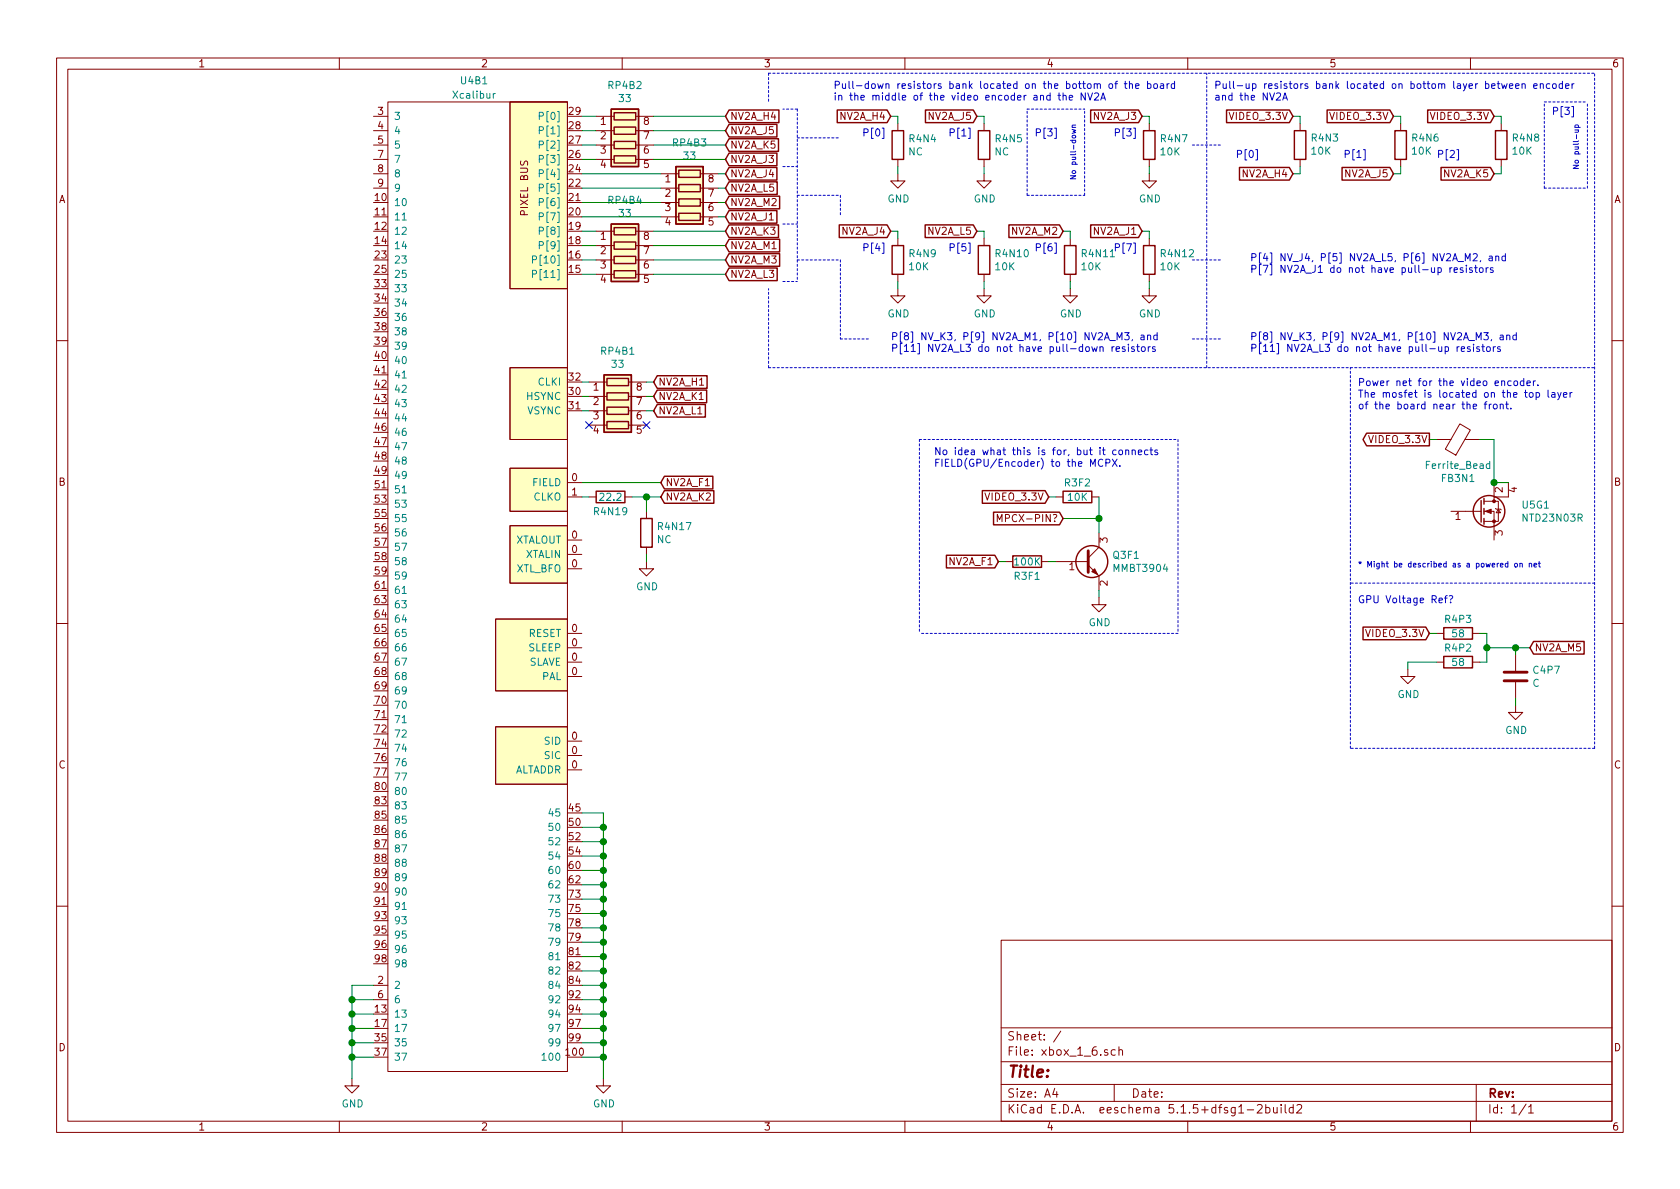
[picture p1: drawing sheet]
<svg xmlns="http://www.w3.org/2000/svg" width="297mm" height="210mm" viewBox="0 0 297 210" stroke-linecap="round" stroke-linejoin="round" font-family="sans-serif">
<g fill="none" stroke="#840000" stroke-width=".18">
<path d="M10 10.3h277v189.9h-277zM12 12.2h273v186.1h-273zM60 10.3v1.9M68.6 18h31.7v171.5h-31.7zM90.2 18h10.1v33h-10.1zM110 10.3v1.9M160 10.3v1.9M210 10.3v1.9M260 10.3v1.9M66 20.6h2.6M66 23.1h2.6M66 25.6h2.6"/>
<path d="M66 28.2h2.6M66 30.7h2.6M66 33.3h2.6M105.4 20.6h3.2M105.4 23.1h3.2M105.4 25.6h3.2M105.4 28.2h3.2M112.4 20.6h3.2M112.4 23.1h3.2M112.4 25.6h3.2M112.4 28.2h3.2M116.8 30.7h3.2"/>
<path d="M116.8 33.3h3.2M116.8 35.8h3.2M116.8 38.3h3.2M123.8 30.7h3.2M123.8 33.3h3.2M123.8 35.8h3.2M123.8 38.3h3.2M158.7 30.7v1.3h1.3l-1.3 1.3-1.2-1.3h1.2M158.7 21.8v1.3M158.7 28.2v1.3M174 30.7v1.3h1.3l-1.3 1.3-1.3-1.3h1.3M174 21.8v1.3"/>
<path d="M174 28.2v1.3M203.2 30.7v1.3h1.3l-1.3 1.3-1.3-1.3h1.3M203.2 21.8v1.3M203.2 28.2v1.3M229.9 21.8v1.3M229.9 28.2v1.3M247.6 21.8v1.3M247.6 28.2v1.3M265.4 21.8v1.3M265.4 28.2v1.3M105.4 40.9h3.2M105.4 43.4h3.2"/>
<path d="M105.4 46h3.2M105.4 48.5h3.2M112.4 40.9h3.2M112.4 43.4h3.2M112.4 46h3.2M112.4 48.5h3.2M158.7 51v1.3h1.3l-1.3 1.3-1.2-1.3h1.2M158.7 42.2v1.2M158.7 48.5v1.3M174 51v1.3h1.3l-1.3 1.3-1.3-1.3h1.3M174 42.2v1.2M174 48.5v1.3"/>
<path d="M189.2 51v1.3h1.3l-1.3 1.3-1.2-1.3h1.2M189.2 42.2v1.2M189.2 48.5v1.3M203.2 51v1.3h1.3l-1.3 1.3-1.3-1.3h1.3M203.2 42.2v1.2M203.2 48.5v1.3M10 60.2h2M90.2 65h10.1v12.7h-10.1zM104.1 67.6h3.2M104.1 70.1h3.2M104.1 72.6h3.2M104.1 75.2h3.2"/>
<path d="M111.1 67.6h3.2M111.1 70.1h3.2M111.1 72.6h3.2M111.1 75.2h3.2M254 77.7h2.5M258.1 74.9l1.9 1.1-2.6 4.5-1.9-1.1zM259 77.7h2.6M285 60.2h2M90.2 93h10.1v10.1h-10.1zM90.2 82.8h10.1v7.6h-10.1zM100.3 85.3h2.6M100.3 98h2.6"/>
<path d="M100.3 95.5h2.6M100.3 87.9h2.6M104.1 87.9h1.3M110.5 87.9h1.3M114.3 99.3v1.3h1.3l-1.3 1.2-1.3-1.2h1.3M114.3 90.4v1.3M114.3 96.8v1.2M176.3 92.2v-1.2l.4 .9 .5-.9v1.2M177.8 99.3h1.3M184.1 99.3h1.3M186.7 87.9h1.3M186.7 99.3h5.7"/>
<path d="M192.4 99.9l1.9 1.9v2.6M193 87.9h1.3M194.3 94.2v2.6l-1.9 1.9M256.5 90.4h5.4M262.4 90.4h1.8v5.1M262.4 88.6h2.5v3.6h-2.5M264.2 85.3v2.6M264.4 89.9l.1 .1h.8l.1 .2M264.9 90l.4 .7h-.8zM266.7 85.3v2.6h-2.5v.7M10 110.3h2M87.6 109.5h12.7v12.7h-12.7z"/>
<path d="M100.3 117.1h2.6M100.3 112h2.6M100.3 119.6h2.6M100.3 114.5h2.6M100.3 100.6h2.6M194.3 105.7v1.2h1.3l-1.3 1.3-1.3-1.3h1.3M248.9 118.4v1.2h1.3l-1.3 1.3-1.3-1.3h1.3M254 117.1h1.3M254 112h1.3M260.3 117.1h1.3M260.3 112h1.3M268 115.8v2.8"/>
<path d="M285 110.3h2M87.6 128.5h12.7v10.2h-12.7zM100.3 136.1h2.6M100.3 133.6h2.6M100.3 131.1h2.6M268 124.7v1.3h1.2l-1.2 1.2-1.3-1.2h1.3M268 120.6v2.8M10 160.2h2M66 174.2h2.6M66 176.8h2.6M177 166.3h108v32h-108zM285 160.2h2"/>
<path d="M60 198.3v1.9M62.2 190.7v1.3h1.3l-1.3 1.3-1.2-1.3h1.2M106.7 190.7v1.3h1.2l-1.2 1.3-1.3-1.3h1.3M110 198.3v1.9M160 198.3v1.9M177 194.8h108M177 191.8h108M177 187.8h108M177 181.8h108M186.5 192.5l-.4 1h1M186.8 193v1M187.6 182.3l-1.3 2"/>
<path d="M197 191.8v3M197.2 185.7l-.4-.1-.3 .3v.6l.3 .1 .4-.1M197.8 185.7l.2-.1 .4 .1 .1 .9M197.8 185.1v1.5M210 198.3v1.9M220.5 196.3h1.2M222.3 195.5l.2-.2h.4l.3 .5-1 1h1M223.8 195.9l.4-.1 .3 .3v.6l-.3 .1-.4-.1M223.8 195.3v1.5M225.2 195.8v.9l.4 .1 .2-.1M225.8 195.8v1M226.5 195.3v.2"/>
<path d="M226.5 195.8v1M227.2 195.3v1.3l.3 .2M228.7 195.9l-.5-.1-.3 .3 .1 .6 .2 .1 .5-.1M228.7 195.3v1.5M229.3 195.5l.2-.2h.4l.2 .2v.3v.2l-.9 .8h.9M260 198.3v1.9M261 191.8v6.5M269.8 195.2l-1.2 2M270.3 195.8l.4-.5v1.5M270.3 196.8h.8"/>
</g>
<g fill="none" stroke="#840000" stroke-width=".25">
<path d="M108.1 19.3h4.8v10.2h-4.8zM108.6 19.9h3.8v1.3h-3.8zM128.9 19.5h8.8v2.2h-8.8l-.6-1.1zM148 19.5h8.8l.7 1.1-.7 1.1h-8.8zM163.6 19.5h8.5l.6 1.1-.6 1.1h-8.5zM192.8 19.5h8.5l.6 1.1-.6 1.1h-8.5zM216.9 19.5h11.1l.6 1.1-.6 1.1h-11.1zM234.6 19.5h11.1l.7 1.1-.7 1.1h-11.1zM252.4 19.5h11.1l.7 1.1-.7 1.1h-11.1zM108.1 39.6h4.8v10.2h-4.8zM108.6 22.5h3.8v1.2h-3.8zM108.6 25h3.8v1.3h-3.8z"/>
<path d="M108.6 27.6h3.8v1.2h-3.8zM119.5 29.5h4.8v10.1h-4.8zM120 30.1h3.8v1.3h-3.8zM120 32.6h3.8v1.3h-3.8zM120 35.2h3.8v1.2h-3.8zM120 37.7h3.8v1.3h-3.8zM128.9 22h8.5v2.2h-8.5l-.6-1.1zM128.9 39.8h8.7v2.2h-8.7l-.6-1.1zM128.9 24.5h8.7v2.3h-8.7l-.6-1.2zM128.9 27.1h8.5v2.2h-8.5l-.6-1.1zM128.9 29.6h8.5v2.2h-8.5l-.6-1.1zM128.9 32.2h8.5v2.2h-8.5l-.6-1.1z"/>
<path d="M128.9 34.7h8.9v2.2h-8.9l-.6-1.1zM128.9 37.2h8.5v2.3h-8.5l-.6-1.2zM148.4 39.8h8.4l.7 1.1-.7 1.1h-8.4zM157.7 23.1h2.1v5.1h-2.1zM163.6 39.8h8.5l.6 1.1-.6 1.1h-8.5zM173 23.1h2v5.1h-2zM178.4 39.8h8.9l.7 1.1-.7 1.1h-8.9zM192.8 39.8h8.5l.6 1.1-.6 1.1h-8.5zM202.2 23.1h2v5.1h-2zM219.2 29.6h8.8l.6 1.1-.6 1.1h-8.8zM228.9 23.1h2v5.1h-2zM237.3 29.6h8.4l.7 1.1-.7 1.1h-8.4z"/>
<path d="M246.6 23.1h2.1v5.1h-2.1zM254.8 29.6h8.7l.7 1.1-.7 1.1h-8.7zM264.4 23.1h2v5.1h-2zM108.6 40.3h3.8v1.2h-3.8zM108.6 42.8h3.8v1.3h-3.8zM108.6 45.3h3.8v1.3h-3.8zM108.6 47.9h3.8v1.2h-3.8zM128.9 47.4h8.5v2.2h-8.5l-.6-1.1zM128.9 44.9h8.9v2.2h-8.9l-.6-1.1zM128.9 42.3h8.9v2.2h-8.9l-.6-1.1zM157.7 43.4h2.1v5.1h-2.1zM173 43.4h2v5.1h-2z"/>
<path d="M188.2 43.4h2v5.1h-2zM202.2 43.4h2v5.1h-2zM106.8 66.3h4.8v10.1h-4.8zM107.3 66.9h3.8v1.3h-3.8zM107.3 69.5h3.8v1.2h-3.8zM107.3 72h3.8v1.3h-3.8zM107.3 74.5h3.8v1.3h-3.8zM116.2 71.5h8.5v2.3h-8.5l-.6-1.2zM116.2 69h8.7v2.2h-8.7l-.6-1.1zM116.2 66.4h8.8v2.3h-8.8l-.6-1.1zM241.6 76.6h11.1v2.2h-11.1l-.6-1.1zM105.4 86.9h5.1v2h-5.1z"/>
<path d="M113.3 91.7h2v5.1h-2zM117.5 84.2h8.5v2.3h-8.5l-.7-1.2zM117.5 86.8h8.7v2.2h-8.7l-.7-1.1zM167.3 98.2h8.6l.6 1.1-.6 1.1h-8.6zM173.7 86.8h11.1l.6 1.1-.6 1.1h-11.1zM175.7 90.6h11.6l.7 1.1-.7 1.1h-11.6zM179.1 98.3h5v2h-5zM188 86.9h5v2h-5zM261.9 88.5v3.8M262.4 88.1v1M262.4 89.9v1M262.4 91.7v1"/>
<path d="M241 110.9h11.1l.6 1.1-.6 1.1h-11.1zM255.3 116.1h5v2h-5zM255.3 111h5v2h-5zM271.1 113.4h9v2.3h-9l-.6-1.2z"/>
<circle cx="193" cy="99.3" r="2.82"/>
<circle cx="263.3" cy="90.4" r="2.79"/>
</g>
<path d="M192.4 97.4v3.8M265.9 118.9h4.1M265.9 120.4h4.1" fill="none" stroke="#840000" stroke-width=".51"/>
<g fill="#ffffc2" stroke="#ffffc2" stroke-width=".18">
<path d="M87.6 109.5h12.7v12.7h-12.7z"/>
<path d="M87.6 128.5h12.7v10.2h-12.7z"/>
<path d="M90.2 93h10.1v10.1h-10.1z"/>
<path d="M90.2 82.8h10.1v7.6h-10.1z"/>
<path d="M90.2 65h10.1v12.7h-10.1z"/>
<path d="M90.2 18h10.1v33h-10.1z"/>
<path d="M106.8 66.3h4.8v10.1h-4.8z"/>
<path d="M108.1 19.3h4.8v10.2h-4.8z"/>
<path d="M119.5 29.5h4.8v10.1h-4.8z"/>
<path d="M108.1 39.6h4.8v10.2h-4.8z"/>
</g>
<g fill="none" stroke="#008484" stroke-width=".18">
<path d="M87.6 16.5l-.4 .3M95.4 38.3l.6-.1 .1-.1-.1-.3-.2-.2h-.4v1.3M95.4 35.8l.6-.1 .1-.2-.1-.3-.2-.1h-.4v1.3M95.4 33.2h.6l.1-.2-.1-.3-.2-.1h-.4v1.2M95.4 30.7l.6-.1 .1-.2-.1-.3-.2-.1h-.4v1.3M95.4 28.1h.6l.1-.2-.1-.3-.2-.1h-.4v1.2M95.4 25.6l.6-.1 .1-.1-.1-.3-.2-.2h-.4v1.3M95.4 23.1l.6-.1 .1-.2-.1-.3-.2-.1h-.4v1.3M95.4 20.5h.6l.1-.2-.1-.3-.2-.1h-.4v1.2M94.2 48.5l.6-.1v-.5l-.2-.1h-.4v1.3M94.2 45.9l.6-.1v-.4l-.2-.1h-.4v1.2M95.4 43.4l.6-.1 .1-.2-.1-.3-.2-.1h-.4v1.3"/>
<path d="M95.4 40.8h.6l.1-.2-.1-.3-.2-.1h-.4v1.2M263.4 82.1l-.4-.1-.2 .2 .1 .6h.5M263.4 81.6v1.2M95.8 186.6l.4-.4v1.3M95.8 187.5h.8"/>
</g>
<g fill="#840000" stroke="#840000" stroke-width=".18">
<path d="M262.6 90.4l1.1-.4v.8z"/>
<path d="M193 101.1l.5-.5 .6 1z"/>
<circle cx="264.2" cy="92.2" r=".25"/>
<circle cx="264.2" cy="88.6" r=".25"/>
</g>
<g fill="none" stroke="#0000c2" stroke-width=".18" stroke-dasharray=".4 .4">
<path d="M135.9 12.9h146M135.9 12.9v5.1M141 19.3v30.5M141 19.3h-2.6M181.6 19.3h10.2M273 18h7.7M138.4 29.5h2.6M138.4 39.6h2.6M141 34.5h7.6M141 24.4h7.6M148.6 34.5v3.8M181.6 34.5h10.2"/>
<path d="M181.6 34.5v-15.2M191.8 34.5v-15.2M210.8 25.6h5.1M273 33.3v-15.3M273 33.3h7.7M280.7 33.3v-15.3M138.4 49.8h2.6M141 46h7.6M148.6 59.9h5.1M148.6 46v13.9M210.8 59.9h5.1M210.8 46h5.1"/>
<path d="M135.9 65h146M135.9 65v-14M162.6 77.7v34.3M162.6 77.7h45.7M208.3 77.7v34.3M213.4 65v-52.1M208.3 112h-45.7M281.9 103.1h-43.1M238.8 132.3v-67.3M281.9 132.3v-119.4M281.9 132.3h-43.1"/>
</g>
<g fill="none" stroke="#008400" stroke-width=".18">
<path d="M102.9 20.6h2.5M102.9 23.1h2.5M102.9 38.3h13.9M102.9 35.8h13.9M102.9 33.3h13.9M102.9 25.6h2.5M102.9 28.2h2.5M102.9 30.7h13.9M115.6 20.6h12.7M115.6 23.1h12.7M115.6 25.6h12.7M115.6 28.2h12.7"/>
<path d="M127 38.3h1.3M127 35.8h1.3M127 33.3h1.3M127 30.7h1.3M157.5 20.6h1.2v1.2M158.7 29.5v1.2M172.7 20.6h1.3v1.2M174 29.5v1.2M201.9 20.6h1.3v1.2M203.2 29.5v1.2M228.6 20.6h1.3v1.2M229.9 29.5v1.2h-1.3"/>
<path d="M246.4 20.6h1.2v1.2M247.6 29.5v1.2h-1.2M264.2 20.6h1.2v1.2M265.4 29.5v1.2h-1.2M102.9 40.9h2.5M102.9 46h2.5M102.9 43.4h2.5M102.9 48.5h2.5M115.6 40.9h12.7M115.6 46h12.7M115.6 43.4h12.7M115.6 48.5h12.7"/>
<path d="M157.5 40.9h1.2v1.3M158.7 49.8v1.2M172.7 40.9h1.3v1.3M174 49.8v1.2M188 40.9h1.2v1.3M189.2 49.8v1.2M201.9 40.9h1.3v1.3M203.2 49.8v1.2M102.9 72.6h1.2M102.9 70.1h1.2M102.9 67.6h1.2M114.3 72.6h1.3"/>
<path d="M114.3 70.1h1.3M114.3 67.6h1.3M252.7 77.7h1.3M261.6 77.7h2.6v7.6h2.5M102.9 85.3h13.9M102.9 87.9h1.2M111.8 87.9h5M114.3 87.9v2.5M114.3 98v1.3M176.5 99.3h1.3M185.4 87.9h1.3M185.4 99.3h1.3"/>
<path d="M188 91.7h6.3M194.3 87.9v6.3M194.3 104.4v1.3M252.7 112h1.3M254 117.1h-5.1v1.3M261.6 112h1.3v5.1h-1.3M262.9 114.5h7.6M268 114.5v1.3M268 123.4v1.3M102.9 143.8h3.8v46.9M102.9 148.8h3.8M102.9 146.3h3.8"/>
<path d="M102.9 159h3.8M102.9 156.5h3.8M102.9 153.9h3.8M102.9 151.4h3.8M62.2 176.8h3.8M62.2 179.3h3.8M66 174.2h-3.8v16.5M102.9 176.8h3.8M102.9 179.3h3.8M102.9 164.1h3.8M102.9 161.5h3.8M102.9 166.6h3.8"/>
<path d="M102.9 169.2h3.8M102.9 171.7h3.8M102.9 174.2h3.8M62.2 181.9h3.8M62.2 184.4h3.8M62.2 186.9h3.8M102.9 181.9h3.8M102.9 184.4h3.8M102.9 186.9h3.8"/>
</g>
<g fill="none" stroke="#0000c2" stroke-width=".18">
<path d="M187 16.9h.5M187.2 16.4v1.1l.3 .2M188 17l.1-.1h.3l.1 .8M188 16.4v1.3M189.1 17.3l.6-.1-.1-.3h-.4l-.1 .1v.6h.5M191.9 16.4v1.3l-.7-1.3v1.3M192.3 16.4l.4 1.3 .5-1.3M193.5 16.6l.5-.2 .3 .4-.8 .9h.8M194 15l.2-.2 .3 .1 .1 .7M194.6 17.7l.4-1.3 .5 1.3M194.7 17.3h.7M196.2 14.9l.3-.1 .2 .1-.1 .7h-.3l-.2-.2z"/>
<path d="M197.1 14.8h.5M197.6 14.4l-.3 .1v1.1M198.8 14.8h.5M199 14.4v1.1l.3 .1M199.7 14.9l.2-.1 .3 .1v.7M199.7 14.4v1.2M200.8 15.2l.6-.1-.1-.2-.3-.1-.2 .2v.6h.5M202.9 14.9l.4-.1 .2 .2-.1 .6h-.5M202.9 14.4v1.2M204 14.9l.2-.1 .3 .1 .1 .1-.1 .6h-.3l-.2-.1zM205.2 14.9h.5v.7M205.7 15.1l-.4 .1-.2 .1 .2 .3h.4"/>
<path d="M206.3 14.8v.8M206.7 14.8l-.4 .2M207.7 14.9l-.4-.1-.2 .2 .1 .6h.5M207.7 14.4v1.2M225.7 16.6l.5-.2 .2 .4v.2l-.8 .7h.8M226.8 17.7l.4-1.3 .4 1.3M226.9 17.3h.6M264.7 14.8h.5M264.9 14.4v1.1l.3 .1M265.5 14.8l.2 .8 .3-.6 .2 .6 .3-.8M266.9 15.2l.6-.1-.1-.2-.3-.1-.2 .2 .1 .6h.4M268 15.2l.6-.1-.1-.2-.4-.1-.1 .2v.6h.5"/>
<path d="M269.1 14.9l.2-.1 .3 .1 .1 .7M269.1 14.8v.8M271.2 15.2l.6-.1-.1-.2-.4-.1-.1 .2v.6h.5M272.3 14.9l.2-.1 .3 .1 .1 .7M272.3 14.8v.8M274 14.9l-.3-.1-.3 .2 .1 .6h.5M274.6 14.9l.3-.1 .2 .1v.7h-.3l-.3-.2zM276.3 14.9l-.4-.1-.2 .2 .1 .6h.5M276.3 14.4v1.2M276.8 15.2l.6-.1-.1-.2-.3-.1-.2 .2 .1 .6h.4M277.9 18.8h.3v1.9h-.3M278 14.8v.8"/>
<path d="M278.3 14.8l-.3 .2M156 22.7h.3v1.8h-.3M171.2 22.7h.3v1.8h-.3M186.5 22.7h.3v1.8h-.3M189.3 31.1h.9l-.9 .5h.9M189.7 30.2h.3l.2 .3-.2 .2h-.3l-.1-.2zM200.4 22.7h.3v1.8h-.3M222 26.5h.3v1.8h-.3M241.1 26.5h.3v1.8h-.3M257.6 26.5h.3v1.8h-.3M278.2 29.2h.9l-.9 .6h.9M278.5 28.4l.4-.1 .2 .4-.2 .1h-.3l-.1-.1z"/>
<path d="M156 43h.3v1.8h-.3M171.2 43h.3v1.8h-.3M186.5 43h.3v1.8h-.3M198.9 58.8h.7l-.4 .5 .4 .1v.5l-.2 .2-.5-.1M200.4 43h.3v1.8h-.3M201.8 59.3h.4l.1 .8M202.3 59.6h-.4l-.2 .2 .1 .2h.5M202.9 59.4l.2-.1h.3l.1 .8M202.9 59.3v.8M204.6 59.3h-.4l-.2 .2 .1 .5h.5M204.6 58.8v1.3M256.4 47.3v.9"/>
<path d="M256.7 47.3l-.3 .3M257.1 47.7l.6-.1-.1-.2-.3-.1-.2 .2v.6h.5M258.6 47.4l-.2-.1-.2 .2v.2l.4 .1v.3h-.4M259.1 46.1v-1.2l.4 .9 .4-.9v1.2M259.3 46.9v.1M259.3 47.3v.9M260.3 47.4l-.3-.1-.2 .2 .1 .2 .4 .1v.3h-.5M260.5 45l.5-.1 .2 .3-.1 .2-.7 .7h.8M260.7 47.3h.5M260.9 46.9v1.1l.3 .2M261.6 47.5l.2-.2 .4 .2v.4l-.1 .2-.3 .1-.2-.1zM261.8 46.1l-.1 .2"/>
<path d="M262.4 58.8h.7l-.4 .5 .4 .1v.5l-.2 .2-.5-.1M262.8 47.3v.9M263.1 47.3l-.3 .3M263.3 45.3h.5l.1 .8M263.9 45.6h-.5l-.2 .2 .1 .3h.6M264 47.4l-.3-.1-.2 .2 .1 .2 .4 .1v.3h-.5M264.5 45.4l.1-.1h.3l.1 .8M264.5 45.3v.8M265.3 59.3h.4l.1 .8M265.8 59.6h-.4l-.2 .2 .1 .2h.5M266.2 45.3h-.4l-.2 .2 .1 .6h.5M266.2 44.9v1.2"/>
<path d="M266.4 59.4l.2-.1h.3l.1 .8M266.4 59.3v.8M268.1 59.3h-.4l-.2 .2 .1 .5h.5M268.1 58.8v1.3M196.6 61.3v.8M197 61.3l-.3 .1-.1 .1M197.3 79.6h-.3l-.3 .2 .1 .6h.5M197.3 61.7l.6-.1v-.2l-.4-.1-.2 .2 .1 .6h.5M197.5 60.1v-1.3l.4 .9 .5-.9v1.3M197.9 79.6h.3l.2 .1v.7h-.3l-.3-.2zM198.9 61.4l-.3-.1-.2 .2 .1 .2 .4 .1v.3h-.5M199 79.7l.2-.1h.3l.1 .8"/>
<path d="M199 79.6v.8M199.5 60.9v.1M199.5 61.3v.8M200.2 79.7l.2-.1h.3v.8M200.2 79.6v.8M200.2 60l-.1 .3M200.5 61.4l-.3-.1-.1 .2v.2l.4 .1v.3h-.4M201 61.3h.4M201.1 60.9v1.1l.3 .1M201.3 80l.6-.1-.1-.3h-.4l-.1 .2v.6h.5M201.9 61.4l.3-.1 .3 .2-.1 .6h-.3l-.3-.2zM203 79.6h-.4l-.2 .2 .1 .6h.5"/>
<path d="M203 61.3v.8M203.3 79.6h.5M203.4 61.3l-.4 .2M203.5 79.1v1.1l.3 .2M204.2 61.4l-.3-.1-.1 .2v.2l.4 .1v.3h-.4M204.6 79.6h-.3l-.1 .2v.1l.4 .2v.3h-.4M257.6 61.3v.8M258 61.3l-.4 .2M258.4 61.7l.6-.1-.1-.2-.4-.1-.1 .2v.6h.5M259.9 61.4l-.3-.1-.2 .2 .1 .2 .4 .1v.3h-.5M260.5 61.3v.8M261 60.1v-1.3l.4 .9 .5-.9v1.3"/>
<path d="M261.6 61.4l-.3-.1-.2 .2v.2l.5 .1v.3h-.5M262 61.3h.5M262.2 60.9v1.1l.3 .1M262.4 71.5h.5M262.9 71l-.3 .2v1.1M262.9 61.4l.3-.1 .2 .1 .1 .5-.1 .2h-.3l-.2-.1zM263.3 71.5v.8M263.7 71.5l-.4 .2M263.7 60l-.1 .3M264 61.3v.8M264.2 71.5h.3l.2 .2-.1 .6h-.3l-.3-.2zM264.4 61.3l-.4 .2"/>
<path d="M265.3 71.6l.1-.1h.3l.1 .8M265.3 61.4l-.4-.1-.1 .2v.2l.5 .1v.3h-.5M265.3 71.5v.8M266.2 71.5h.5M266.4 71v1.1l.3 .2M267.1 72.2v.1M267.2 67.4h-.4l-.2 .2 .1 .5h.5M267.8 67.4h.3l.2 .1-.1 .6-.3 .1-.2-.2zM269.4 67.4h-.3l-.3 .2 .1 .5h.5M269.4 66.9v1.3M270 67.8l.6-.1-.1-.3h-.3l-.2 .1v.6h.5M270.5 69.5l.3-.1 .3 .2-.2 .6-.3 .1-.2-.3z"/>
<path d="M271.1 67.4v.8M271.5 67.4l-.4 .2M271.6 69.5l.4-.1 .2 .2-.1 .6h-.5M271.6 69.4v1.3M271.9 68.1v.1M273.7 69v1.1l.2 .2M274.4 69.5h.5v.8M274.9 69.7l-.4 .1-.2 .1 .2 .4 .4-.1M275.4 69.4l.3 .9M276 69.4l-.4 1.2-.2 .1M276.4 69.8l.6-.1v-.2l-.4-.1-.2 .2 .1 .6h.5M277.6 69.4v.9"/>
<path d="M278 69.4l-.3 .1-.1 .1M195 81.3a.6 .6 0 0 0-.9 .5 .6 .6 0 0 0 .6 .7l.3-.2M195.5 81.9l.6-.1 .1-.5-.2-.1h-.5v1.3M196.7 81.2l.8 1.3M197.5 81.2l-.8 1.3M198 82.3v.2M266.6 99.7l-.3-.1-.2 .2 .1 .4h.4M266.6 99.3v1M267.8 99.7l.3-.1 .2 .2v.3l-.2 .2-.2-.1-.1-.1zM268.7 99.7h.4l.1 .6M268.7 99.6v.7M270.4 99.7h.4v.6"/>
<path d="M270.4 99.6v.7M271.2 99.9l.5-.1v-.1l-.3-.1-.2 .1 .1 .5h.4M272 99.6h.4M272.1 99.3v.8l.3 .2M255.4 105.8h.5M255.9 105.3l-.3 .2v1.1M256.2 105.4l.5-.1 .1 .2-.3 .6M256.5 106.5v.1"/>
</g>
<g fill="#008400" stroke="#008400" stroke-width=".25">
<circle cx="106.7" cy="176.8" r=".51"/>
<circle cx="106.7" cy="161.5" r=".51"/>
<circle cx="106.7" cy="151.4" r=".51"/>
<circle cx="106.7" cy="174.2" r=".51"/>
<circle cx="106.7" cy="153.9" r=".51"/>
<circle cx="106.7" cy="171.7" r=".51"/>
<circle cx="106.7" cy="156.5" r=".51"/>
<circle cx="114.3" cy="87.9" r=".51"/>
<circle cx="106.7" cy="169.2" r=".51"/>
<circle cx="106.7" cy="166.6" r=".51"/>
<circle cx="106.7" cy="159" r=".51"/>
<circle cx="106.7" cy="164.1" r=".51"/>
<circle cx="62.2" cy="176.8" r=".51"/>
<circle cx="262.9" cy="114.5" r=".51"/>
<circle cx="268" cy="114.5" r=".51"/>
<circle cx="106.7" cy="186.9" r=".51"/>
<circle cx="106.7" cy="184.4" r=".51"/>
<circle cx="62.2" cy="186.9" r=".51"/>
<circle cx="106.7" cy="181.9" r=".51"/>
<circle cx="62.2" cy="184.4" r=".51"/>
<circle cx="62.2" cy="179.3" r=".51"/>
<circle cx="62.2" cy="181.9" r=".51"/>
<circle cx="194.3" cy="91.7" r=".51"/>
<circle cx="264.2" cy="85.3" r=".51"/>
<circle cx="106.7" cy="146.3" r=".51"/>
<circle cx="106.7" cy="179.3" r=".51"/>
<circle cx="106.7" cy="148.8" r=".51"/>
</g>
<path d="M103.5 74.6l1.2 1.2M104.7 74.6l-1.2 1.2M113.7 74.6l1.2 1.2M114.9 74.6l-1.2 1.2" fill="none" stroke="#000084" stroke-width=".18"/>
<text font-size="2.8" fill="#840000" x="178" y="190.5">Title:</text>
<g font-size="2.1" fill="#840000">
<text x="178" y="184">Sheet: /</text>
<text x="178" y="186.7">File: xbox_1_6.sch</text>
<text x="178" y="196.9">KiCad E.D.A. eeschema 5.1.5+dfsg1-2build2</text>
<text x="178" y="194.1">Size: A4</text>
<text x="200" y="194.1">Date:</text>
<text x="263" y="194.1">Rev:</text>
<text x="263" y="196.9">Id: 1/1</text>
</g>
<g font-size="1.8" fill="#840000">
<text x="35" y="11.9">1</text>
<text x="85" y="11.9">2</text>
<text x="135" y="11.9">3</text>
<text x="185" y="11.9">4</text>
<text x="235" y="11.9">5</text>
<text x="285" y="11.9">6</text>
<text x="66.8" y="20.3">3</text>
<text x="66.8" y="22.9">4</text>
<text x="100.6" y="22.9">28</text>
<text x="100.6" y="20.3">29</text>
<text x="106.2" y="22.1">1</text>
<text x="113.8" y="22.1">8</text>
<text x="129.1" y="23.7">NV2A_J5</text>
<text x="129.1" y="21.2">NV2A_H4</text>
<text x="148.7" y="21.2">NV2A_H4</text>
<text x="164.3" y="21.2">NV2A_J5</text>
<text x="193.5" y="21.2">NV2A_J3</text>
<text x="217.7" y="21.2">VIDEO_3.3V</text>
<text x="235.5" y="21.2">VIDEO_3.3V</text>
<text x="253.2" y="21.2">VIDEO_3.3V</text>
<text x="66.8" y="25.4">5</text>
<text x="66.8" y="27.9">7</text>
<text x="100.6" y="27.9">26</text>
<text x="100.6" y="25.4">27</text>
<text x="106.2" y="24.6">2</text>
<text x="106.2" y="27.2">3</text>
<text x="106.2" y="29.7">4</text>
<text x="113.8" y="29.7">5</text>
<text x="113.8" y="27.2">6</text>
<text x="113.8" y="24.6">7</text>
<text x="129.1" y="26.3">NV2A_K5</text>
<text x="129.1" y="28.8">NV2A_J3</text>
<text x="10.4" y="35.9">A</text>
<text x="66.3" y="35.6">10</text>
<text x="66.8" y="30.5">8</text>
<text x="66.8" y="33">9</text>
<text x="100.6" y="35.6">21</text>
<text x="100.6" y="33">22</text>
<text x="100.6" y="30.5">24</text>
<text x="117.6" y="32.3">1</text>
<text x="117.6" y="34.8">2</text>
<text x="125.2" y="34.8">7</text>
<text x="125.2" y="32.3">8</text>
<text x="129.1" y="31.4">NV2A_J4</text>
<text x="129.1" y="33.9">NV2A_L5</text>
<text x="219.9" y="31.4">NV2A_H4</text>
<text x="237.9" y="31.4">NV2A_J5</text>
<text x="255.4" y="31.4">NV2A_K5</text>
<text x="285.4" y="35.9">A</text>
<text x="66.3" y="38.1">11</text>
<text x="66.3" y="40.6">12</text>
<text x="93.4" y="37.9" transform="rotate(-90 93.4 37.9)">PIXEL BUS</text>
<text x="100.6" y="40.6">19</text>
<text x="100.6" y="38.1">20</text>
<text x="117.6" y="37.3">3</text>
<text x="117.6" y="39.9">4</text>
<text x="125.2" y="39.9">5</text>
<text x="125.2" y="37.3">6</text>
<text x="129.1" y="41.5">NV2A_K3</text>
<text x="129.1" y="36.4">NV2A_M2</text>
<text x="129.1" y="39">NV2A_J1</text>
<text x="149" y="41.5">NV2A_J4</text>
<text x="164.2" y="41.5">NV2A_L5</text>
<text x="179" y="41.5">NV2A_M2</text>
<text x="193.5" y="41.5">NV2A_J1</text>
<text x="66.3" y="43.2">14</text>
<text x="66.3" y="45.7">23</text>
<text x="100.6" y="45.7">16</text>
<text x="100.6" y="43.2">18</text>
<text x="106.2" y="42.4">1</text>
<text x="106.2" y="45">2</text>
<text x="106.2" y="47.5">3</text>
<text x="113.8" y="47.5">6</text>
<text x="113.8" y="45">7</text>
<text x="113.8" y="42.4">8</text>
<text x="129.1" y="46.6">NV2A_M3</text>
<text x="129.1" y="44.1">NV2A_M1</text>
<text x="66.3" y="48.3">25</text>
<text x="66.3" y="50.8">33</text>
<text x="66.3" y="53.3">34</text>
<text x="100.6" y="48.3">15</text>
<text x="106.2" y="50">4</text>
<text x="113.8" y="50">5</text>
<text x="129.1" y="49.1">NV2A_L3</text>
<text x="66.3" y="55.9">36</text>
<text x="66.3" y="58.4">38</text>
<text x="66.3" y="61">39</text>
<text x="66.3" y="63.5">40</text>
<text x="66.3" y="66">41</text>
<text x="66.3" y="68.6">42</text>
<text x="66.3" y="71.1">43</text>
<text x="100.6" y="69.8">30</text>
<text x="100.6" y="67.3">32</text>
<text x="104.9" y="69.1">1</text>
<text x="104.9" y="71.6">2</text>
<text x="112.5" y="71.6">7</text>
<text x="112.5" y="69.1">8</text>
<text x="116.4" y="70.7">NV2A_K1</text>
<text x="116.4" y="68.2">NV2A_H1</text>
<text x="66.3" y="73.7">44</text>
<text x="66.3" y="76.2">46</text>
<text x="100.6" y="72.4">31</text>
<text x="104.9" y="74.2">3</text>
<text x="104.9" y="76.7">4</text>
<text x="112.5" y="76.7">5</text>
<text x="112.5" y="74.2">6</text>
<text x="116.4" y="73.3">NV2A_L1</text>
<text x="66.3" y="78.7">47</text>
<text x="66.3" y="81.3">48</text>
<text x="66.3" y="83.8">49</text>
<text x="242.3" y="78.4">VIDEO_3.3V</text>
<text x="10.4" y="85.9">B</text>
<text x="66.3" y="86.4">51</text>
<text x="66.3" y="88.9">53</text>
<text x="101.1" y="85.1">0</text>
<text x="101.1" y="87.6">1</text>
<text x="117.6" y="86">NV2A_F1</text>
<text x="117.6" y="88.5">NV2A_K2</text>
<text x="174.5" y="88.5">VIDEO_3.3V</text>
<text x="265.7" y="87.1" transform="rotate(-90 265.7 87.1)">2</text>
<text x="268.2" y="87.1" transform="rotate(-90 268.2 87.1)">4</text>
<text x="285.4" y="85.9">B</text>
<text x="66.3" y="91.4">55</text>
<text x="66.3" y="94">56</text>
<text x="101.1" y="95.2">0</text>
<text x="177.4" y="92.3">MPCX-PIN?</text>
<text x="195.8" y="96" transform="rotate(-90 195.8 96)">3</text>
<text x="257.3" y="91.9">1</text>
<text x="265.7" y="94.7" transform="rotate(-90 265.7 94.7)">3</text>
<text x="66.3" y="96.5">57</text>
<text x="66.3" y="99.1">58</text>
<text x="66.3" y="101.6">59</text>
<text x="101.1" y="97.8">0</text>
<text x="101.1" y="100.3">0</text>
<text x="168" y="99.9">NV2A_F1</text>
<text x="189.1" y="100.8">1</text>
<text x="66.3" y="104.1">61</text>
<text x="66.3" y="106.7">63</text>
<text x="195.8" y="103.6" transform="rotate(-90 195.8 103.6)">2</text>
<text x="66.3" y="109.2">64</text>
<text x="66.3" y="111.8">65</text>
<text x="101.1" y="111.8">0</text>
<text x="241.8" y="112.6">VIDEO_3.3V</text>
<text x="66.3" y="114.3">66</text>
<text x="66.3" y="116.8">67</text>
<text x="66.3" y="119.4">68</text>
<text x="101.1" y="119.4">0</text>
<text x="101.1" y="116.8">0</text>
<text x="101.1" y="114.3">0</text>
<text x="271.3" y="115.2">NV2A_M5</text>
<text x="66.3" y="121.9">69</text>
<text x="66.3" y="124.5">70</text>
<text x="66.3" y="127">71</text>
<text x="66.3" y="129.5">72</text>
<text x="101.1" y="130.8">0</text>
<text x="10.4" y="135.9">C</text>
<text x="66.3" y="132.1">74</text>
<text x="66.3" y="134.6">76</text>
<text x="66.3" y="137.2">77</text>
<text x="101.1" y="135.9">0</text>
<text x="101.1" y="133.3">0</text>
<text x="285.4" y="135.9">C</text>
<text x="66.3" y="139.7">80</text>
<text x="66.3" y="142.2">83</text>
<text x="100.6" y="143.5">45</text>
<text x="66.3" y="144.8">85</text>
<text x="66.3" y="147.3">86</text>
<text x="66.3" y="149.9">87</text>
<text x="100.6" y="146">50</text>
<text x="100.6" y="148.6">52</text>
<text x="66.3" y="152.4">88</text>
<text x="66.3" y="154.9">89</text>
<text x="100.6" y="151.1">54</text>
<text x="100.6" y="153.7">60</text>
<text x="66.3" y="157.5">90</text>
<text x="66.3" y="160">91</text>
<text x="100.6" y="156.2">62</text>
<text x="100.6" y="158.7">73</text>
<text x="100.6" y="161.3">75</text>
<text x="66.3" y="162.6">93</text>
<text x="66.3" y="165.1">95</text>
<text x="66.3" y="167.6">96</text>
<text x="100.6" y="163.8">78</text>
<text x="100.6" y="166.4">79</text>
<text x="66.3" y="170.2">98</text>
<text x="66.8" y="174">2</text>
<text x="100.6" y="168.9">81</text>
<text x="100.6" y="171.4">82</text>
<text x="100.6" y="174">84</text>
<text x="66.3" y="179.1">13</text>
<text x="66.8" y="176.5">6</text>
<text x="100.6" y="176.5">92</text>
<text x="100.6" y="179.1">94</text>
<text x="10.4" y="185.9">D</text>
<text x="66.3" y="181.6">17</text>
<text x="66.3" y="184.1">35</text>
<text x="100.6" y="181.6">97</text>
<text x="100.6" y="184.1">99</text>
<text x="285.4" y="185.9">D</text>
<text x="66.3" y="186.7">37</text>
<text x="100.1" y="186.7">100</text>
<text x="35" y="199.9">1</text>
<text x="85" y="199.9">2</text>
<text x="135" y="199.9">3</text>
<text x="185" y="199.9">4</text>
<text x="235" y="199.9">5</text>
<text x="285" y="199.9">6</text>
</g>
<g font-size="1.8" fill="#008484">
<text x="80.3" y="17.4">Xcalibur</text>
<text x="81.6" y="14.9">U4B1</text>
<text x="107.6" y="15.7">RP4B2</text>
<text x="69.6" y="21.2">3</text>
<text x="69.6" y="23.7">4</text>
<text x="96" y="23.7">P[1]</text>
<text x="96" y="21.2">P[0]</text>
<text x="109.5" y="18.1">33</text>
<text x="69.6" y="26.3">5</text>
<text x="69.6" y="28.8">7</text>
<text x="96" y="28.8">P[3]</text>
<text x="96" y="26.3">P[2]</text>
<text x="119.1" y="25.9">RP4B3</text>
<text x="121" y="28.2">33</text>
<text x="160.6" y="27.5">NC</text>
<text x="160.9" y="25.2">R4N4</text>
<text x="175.9" y="27.5">NC</text>
<text x="176.1" y="25.2">R4N5</text>
<text x="205.3" y="27.5">10K</text>
<text x="205.3" y="25.2">R4N7</text>
<text x="231.9" y="27.4">10K</text>
<text x="232" y="25">R4N3</text>
<text x="249.7" y="27.4">10K</text>
<text x="249.8" y="25">R4N6</text>
<text x="267.5" y="27.4">10K</text>
<text x="267.5" y="25">R4N8</text>
<text x="69.6" y="31.4">8</text>
<text x="69.6" y="33.9">9</text>
<text x="96" y="33.9">P[5]</text>
<text x="96" y="31.4">P[4]</text>
<text x="156.9" y="35.8">GND</text>
<text x="172.2" y="35.8">GND</text>
<text x="201.4" y="35.8">GND</text>
<text x="69.6" y="36.4">10</text>
<text x="69.6" y="39">11</text>
<text x="69.6" y="41.5">12</text>
<text x="96" y="41.5">P[8]</text>
<text x="96" y="39">P[7]</text>
<text x="96" y="36.4">P[6]</text>
<text x="107.6" y="36.1">RP4B4</text>
<text x="109.5" y="38.4">33</text>
<text x="69.6" y="44.1">14</text>
<text x="69.6" y="46.6">23</text>
<text x="95" y="46.6">P[10]</text>
<text x="96" y="44.1">P[9]</text>
<text x="160.8" y="47.8">10K</text>
<text x="160.9" y="45.5">R4N9</text>
<text x="176" y="47.8">10K</text>
<text x="176.2" y="45.5">R4N10</text>
<text x="191.3" y="47.8">10K</text>
<text x="191.4" y="45.5">R4N11</text>
<text x="205.3" y="47.8">10K</text>
<text x="205.4" y="45.5">R4N12</text>
<text x="69.6" y="49.1">25</text>
<text x="69.6" y="51.7">33</text>
<text x="95" y="49.1">P[11]</text>
<text x="69.6" y="54.2">34</text>
<text x="69.6" y="56.8">36</text>
<text x="69.6" y="59.3">38</text>
<text x="156.9" y="56.1">GND</text>
<text x="172.2" y="56.1">GND</text>
<text x="187.4" y="56.1">GND</text>
<text x="201.4" y="56.1">GND</text>
<text x="69.6" y="61.8">39</text>
<text x="69.6" y="64.4">40</text>
<text x="106.4" y="62.7">RP4B1</text>
<text x="108.3" y="65">33</text>
<text x="69.6" y="66.9">41</text>
<text x="69.6" y="69.5">42</text>
<text x="93.1" y="70.7">HSYNC</text>
<text x="95.2" y="68.2">CLKI</text>
<text x="69.6" y="72">43</text>
<text x="69.6" y="74.5">44</text>
<text x="69.6" y="77.1">46</text>
<text x="93.2" y="73.3">VSYNC</text>
<text x="69.6" y="79.6">47</text>
<text x="69.6" y="82.2">48</text>
<text x="252.4" y="82.9">Ferrite_Bead</text>
<text x="69.6" y="84.7">49</text>
<text x="69.6" y="87.2">51</text>
<text x="69.6" y="89.8">53</text>
<text x="94.2" y="86">FIELD</text>
<text x="94.3" y="88.5">CLKO</text>
<text x="106.2" y="88.6">22.2</text>
<text x="188.3" y="86">R3F2</text>
<text x="188.9" y="88.6">10K</text>
<text x="255" y="85.2">FB3N1</text>
<text x="269.2" y="89.9">U5G1</text>
<text x="69.6" y="92.3">55</text>
<text x="69.6" y="94.9">56</text>
<text x="105.2" y="91.1">R4N19</text>
<text x="116.5" y="93.7">R4N17</text>
<text x="269.4" y="92.2">NTD23N03R</text>
<text x="69.6" y="97.4">57</text>
<text x="69.6" y="99.9">58</text>
<text x="91" y="96.1">XTALOUT</text>
<text x="91.3" y="101.2">XTL_BFO</text>
<text x="92.9" y="98.7">XTALIN</text>
<text x="116.2" y="96.1">NC</text>
<text x="179.5" y="100">100K</text>
<text x="196.9" y="98.8">Q3F1</text>
<text x="197.1" y="101.1">MMBT3904</text>
<text x="69.6" y="102.5">59</text>
<text x="69.6" y="105">61</text>
<text x="69.6" y="107.6">63</text>
<text x="112.5" y="104.4">GND</text>
<text x="179.5" y="102.5">R3F1</text>
<text x="69.6" y="110.1">64</text>
<text x="69.6" y="112.6">65</text>
<text x="93.4" y="112.6">RESET</text>
<text x="192.5" y="110.7">GND</text>
<text x="255.6" y="110.2">R4P3</text>
<text x="256.8" y="112.7">58</text>
<text x="69.6" y="115.2">66</text>
<text x="69.6" y="117.7">67</text>
<text x="93.4" y="117.7">SLAVE</text>
<text x="93.5" y="115.2">SLEEP</text>
<text x="255.6" y="115.2">R4P2</text>
<text x="256.8" y="117.8">58</text>
<text x="271.2" y="119.1">C4P7</text>
<text x="69.6" y="120.3">68</text>
<text x="69.6" y="122.8">69</text>
<text x="69.6" y="125.3">70</text>
<text x="95.8" y="120.3">PAL</text>
<text x="247.1" y="123.4">GND</text>
<text x="271" y="121.5">C</text>
<text x="69.6" y="127.9">71</text>
<text x="69.6" y="130.4">72</text>
<text x="96.4" y="131.7">SID</text>
<text x="266.1" y="129.8">GND</text>
<text x="69.6" y="133">74</text>
<text x="69.6" y="135.5">76</text>
<text x="90.8" y="136.8">ALTADDR</text>
<text x="96.4" y="134.2">SIC</text>
<text x="69.6" y="138">77</text>
<text x="69.6" y="140.6">80</text>
<text x="69.6" y="143.1">83</text>
<text x="69.6" y="145.7">85</text>
<text x="69.6" y="148.2">86</text>
<text x="97.4" y="144.4">45</text>
<text x="97.4" y="146.9">50</text>
<text x="97.4" y="149.5">52</text>
<text x="69.6" y="150.7">87</text>
<text x="69.6" y="153.3">88</text>
<text x="69.6" y="155.8">89</text>
<text x="97.4" y="152">54</text>
<text x="97.4" y="154.6">60</text>
<text x="69.6" y="158.4">90</text>
<text x="69.6" y="160.9">91</text>
<text x="97.4" y="157.1">62</text>
<text x="97.4" y="159.6">73</text>
<text x="69.6" y="163.4">93</text>
<text x="69.6" y="166">95</text>
<text x="97.4" y="162.2">75</text>
<text x="97.4" y="164.7">78</text>
<text x="97.4" y="167.3">79</text>
<text x="69.6" y="168.5">96</text>
<text x="69.6" y="171.1">98</text>
<text x="97.4" y="169.8">81</text>
<text x="97.4" y="172.3">82</text>
<text x="69.6" y="180">13</text>
<text x="69.6" y="174.9">2</text>
<text x="69.6" y="177.4">6</text>
<text x="97.4" y="174.9">84</text>
<text x="97.4" y="177.4">92</text>
<text x="97.4" y="180">94</text>
<text x="69.6" y="182.5">17</text>
<text x="69.6" y="185">35</text>
<text x="97.4" y="182.5">97</text>
<text x="97.4" y="185">99</text>
<text x="69.6" y="187.6">37</text>
<text x="96.4" y="187.6">100</text>
<text x="60.4" y="195.8">GND</text>
<text x="104.9" y="195.8">GND</text>
</g>
<g font-size="1.8" fill="#0000c2">
<text x="147.3" y="15.7">Pull-down resistors bank located on the bottom of the board</text>
<text x="147.3" y="17.8">in the middle of the video encoder and the NV2A</text>
<text x="214.6" y="15.7">Pull-up resistors bank located on bottom layer between encoder</text>
<text x="214.6" y="17.8">and the NV2A</text>
<text x="274.3" y="20.3">P[3]</text>
<text x="152.4" y="24.1">P[0]</text>
<text x="167.6" y="24.1">P[1]</text>
<text x="182.9" y="24.1">P[3]</text>
<text x="196.8" y="24.1">P[3]</text>
<text x="218.4" y="27.9">P[0]</text>
<text x="237.5" y="27.9">P[1]</text>
<text x="254" y="27.9">P[2]</text>
<text x="152.4" y="44.4">P[4]</text>
<text x="167.6" y="44.4">P[5]</text>
<text x="182.9" y="44.4">P[6]</text>
<text x="196.8" y="44.4">P[7]</text>
<text x="221" y="46.2">P[4] NV_J4, P[5] NV2A_L5, P[6] NV2A_M2, and</text>
<text x="221" y="48.3">P[7] NV2A_J1 do not have pull-up resistors</text>
<text x="157.5" y="60.2">P[8] NV_K3, P[9] NV2A_M1, P[10] NV2A_M3, and</text>
<text x="157.5" y="62.2">P[11] NV2A_L3 do not have pull-down resistors</text>
<text x="221" y="60.2">P[8] NV_K3, P[9] NV2A_M1, P[10] NV2A_M3, and</text>
<text x="221" y="62.2">P[11] NV2A_L3 do not have pull-up resistors</text>
<text x="240" y="68.3">Power net for the video encoder.</text>
<text x="240" y="70.3">The mosfet is located on the top layer</text>
<text x="240" y="72.4">of the board near the front.</text>
<text x="165.1" y="80.5">No idea what this is for, but it connects</text>
<text x="165.1" y="82.5">FIELD(GPU/Encoder) to the MCPX.</text>
<text x="240" y="106.7">GPU Voltage Ref?</text>
</g>
<text font-size="1.4" fill="#0000c2" x="240" y="100.3">* Might be described as a powered on net</text>
<g font-size="1.3" fill="#0000c2">
<text x="279.1" y="28.3" transform="rotate(-90 279.1 28.3)">No pull-up</text>
<text x="190.2" y="30.1" transform="rotate(-90 190.2 30.1)">No pull-down</text>
</g>
</svg>
